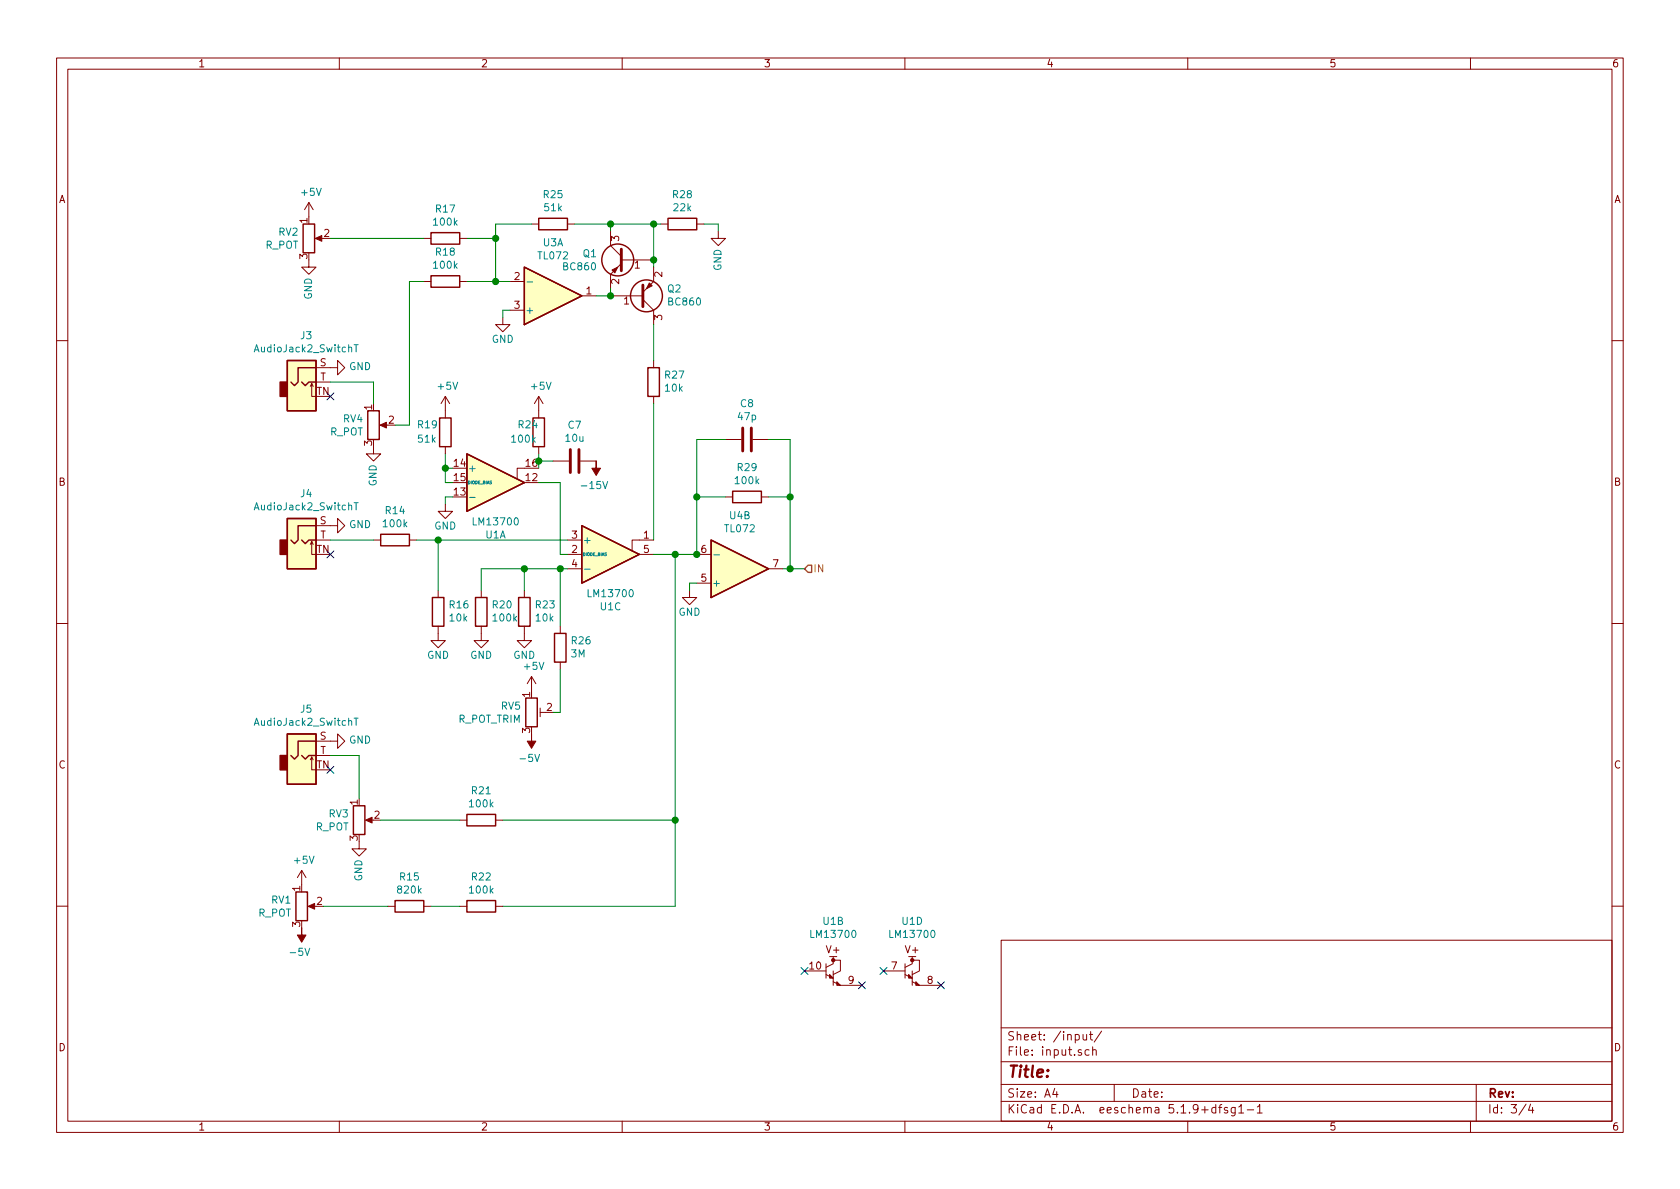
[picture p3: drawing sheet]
<svg xmlns="http://www.w3.org/2000/svg" width="297mm" height="210mm" viewBox="0 0 297 210" stroke-linecap="round" stroke-linejoin="round" font-family="sans-serif">
<g fill="none" stroke="#840000" stroke-width=".18">
<path d="M10 10.3h277v189.9h-277zM12 12.2h273v186.1h-273zM60 10.3v1.9M110 10.3v1.9M160 10.3v1.9M210 10.3v1.9M260 10.3v1.9M54.6 35.8l-.8 1.3M54.6 35.8v2.5M54.6 35.8l.8 1.3M94 39.6h1.2M100.3 39.6h1.3"/>
<path d="M116.8 39.6h1.3M123.2 39.6h1.3M54.6 46v1.2h-1.3l1.3 1.3 1.3-1.3h-1.3M56.1 42.2h1M74.9 42.2h1.3M74.9 49.8h1.3M81.3 42.2h1.2M81.3 49.8h1.2M88.9 56.1v1.3h-1.3l1.3 1.3 1.3-1.3h-1.3M90.2 49.8h2.5M90.2 54.9h2.5M102.9 52.3h2.5"/>
<path d="M107.9 52.3h5.8M107.9 40.9v2.5l2 1.9M109.9 46.6l-2 1.9v2.5M109.9 46h5.7M113.7 53l1.9 1.9v2.5M115.6 47.2v2.6l-1.9 1.9M127 40.9v1.3h-1.3l1.3 1.2 1.3-1.2h-1.3M10 60.2h2M54.9 68.3l.2-.5v2.3h.8M55.1 67.8l.3 .5M55.9 65h3.8v-1.3l1.3 1.3-1.3 1.3v-1.3M55.9 67.6h2.5"/>
<path d="M66 79v1.3h-1.2l1.2 1.2 1.3-1.2h-1.3M67.6 75.2h1M78.7 70.1l-.7 1.3M78.7 70.1v3.8M78.7 79v1.3M78.7 70.1l.8 1.3M95.2 70.1l-.7 1.3M95.2 70.1v3.8M95.2 79v1.3M95.2 70.1l.8 1.3M115.6 63.7v1.3M115.6 70.1v1.3"/>
<path d="M128.3 77.7h2.8M133.1 77.7h2.8M285 60.2h2M54.9 96.3l.2-.5v2.2h.8M55.1 95.8l.3 .5M55.9 93h3.8v-1.3l1.3 1.3-1.3 1.2v-1.2M55.9 95.5h2.5M66 95.5h1.3M72.4 95.5h1.3M78.7 89.1v1.3h-1.2l1.2 1.3 1.3-1.3h-1.3M92.7 82.8h-1.3v1.9M97.8 81.5h2.8"/>
<path d="M100.3 95.5h2.6M100.3 98h2.6M102.6 81.5h2.8M113 98h2.6M115.6 95.5h-3.8v1.9M123.2 98h2.5M128.3 87.9h1.2M134.6 87.9h1.3M10 110.3h2M77.5 110.7v2.6h-1.3l1.3 1.2 1.2-1.2h-1.2M77.5 104.4v1.3M85.1 110.7v2.6h-1.3l1.3 1.2 1.3-1.2h-1.3"/>
<path d="M85.1 104.4v1.3M92.7 110.7v2.6h-1.3l1.3 1.2 1.3-1.2h-1.3M92.7 104.4v1.3M94 119.6l-.8 1.3M94 119.6v2.6M94 119.6l.7 1.3M99.1 110.7v1.3M99.1 117.1v1.3M100.3 100.6h2.6M121.9 104.4v1.3h-1.3l1.3 1.2 1.3-1.2h-1.3M123.2 103.1h2.5M135.9 100.6h2.5"/>
<path d="M285 110.3h2M54.9 134.4l.2-.5v2.2h.8M55.1 133.9l.3 .5M55.9 131.1h3.8v-1.3l1.3 1.3-1.3 1.2v-1.2M55.9 133.6h2.5M95.5 125.2v1.5M95.5 126h1M53.3 153.9l-.7 1.3M53.3 153.9v2.6M53.3 153.9l.8 1.3M63.5 148.8v1.3h-1.3l1.3 1.3 1.3-1.3h-1.3M65 145h1"/>
<path d="M81.3 145h1.2M87.6 145h1.3M10 160.2h2M54.9 160.3h1M68.6 160.3h1.2M74.9 160.3h1.3M81.3 160.3h1.2M87.6 160.3h1.3M142.2 171.7h3.8M146 172.3l1.3 .7M146 170.4v2.6M147.3 169.2v1.2l-1.3 .7"/>
<path d="M147.3 169.8h1.3v1.9l-1.3 .6M147.3 173.6l1.3 .6h3.8M147.3 171.7v2.5M156.2 171.7h3.8M160 170.4v2.6M160 172.3l1.3 .7M161.3 169.2v1.2l-1.3 .7M161.3 169.8h1.3v1.9l-1.3 .6M161.3 173.6l1.3 .6h3.8M161.3 171.7v2.5M177 166.3h108v32h-108zM285 160.2h2"/>
<path d="M60 198.3v1.9M110 198.3v1.9M160 198.3v1.9M177 194.8h108M177 191.8h108M177 187.8h108M177 181.8h108M186.5 192.5l-.4 1h1M186.8 193v1M191.5 182.9l.1 .9 .3 .1 .2-.1M192.1 182.9v1M192.6 185.7l-.5-.1-.3 .3 .2 .6h.6"/>
<path d="M192.6 182.9h.6M192.8 182.4v1.3l.4 .2M193.2 185.7l.2-.1 .4 .1v.9M193.2 185.1v1.5M194.8 182.3l-1.3 2M197 191.8v3M210 198.3v1.9M215 195.9l-.5-.1-.3 .3 .1 .6 .2 .1 .5-.1M215 195.3v1.5M215.5 195.8h.5M216 195.3l-.3 .2v1.3M217 195.9l-.3-.1-.2 .2v.3l.5 .1v.3h-.5"/>
<path d="M218.4 195.8v1.2l-.3 .3h-.3M218.4 195.9l-.4-.1-.3 .3 .1 .6h.6M219 195.8l.5-.5v1.5M219 196.8h.9M220.5 196.3h1.2M222.3 195.8l.4-.5v1.5M222.3 196.8h.9M260 198.3v1.9M261 191.8v6.5M269.8 195.2l-1.2 2M270.6 195.2l-.3 1.1h.9M271 195.8v1"/>
</g>
<g fill="none" stroke="#840000" stroke-width=".25">
<path d="M53.6 39.6h2v5.1h-2zM95.2 38.6h5.1v2h-5.1zM118.1 38.6h5.1v2h-5.1zM76.2 41.1h5.1v2.1h-5.1zM76.2 48.8h5.1v2h-5.1zM92.7 47.2l10.2 5.1-10.2 5.1zM50.8 63.7h5.1v8.9h-5.1zM53.3 67.6l.7 .6 .6-.6h1.3M55.9 65h-3.2v2.6l-.6 .6-.7-.6M65 72.6h2.1v5.1h-2.1zM77.7 73.9h2.1v5.1h-2.1zM94.2 73.9h2.1v5.1h-2.1z"/>
<path d="M114.6 65h2v5.1h-2zM50.8 91.7h5.1v8.9h-5.1zM53.3 95.5l.7 .6 .6-.6h1.3M55.9 93h-3.2v2.5l-.6 .6-.7-.6M67.3 94.5h5.1v2h-5.1zM82.5 80.3l10.2 5-10.2 5.1zM102.9 93l10.1 5-10.1 5.1zM125.7 95.5l10.2 5.1-10.2 5.1zM129.5 86.9h5.1v2h-5.1zM76.5 105.7h2v5h-2zM84.1 105.7h2v5h-2zM91.7 105.7h2v5h-2z"/>
<path d="M98 112h2.1v5.1h-2.1zM50.8 129.8h5.1v8.9h-5.1zM53.3 133.6l.7 .6 .6-.6h1.3M55.9 131.1h-3.2v2.5l-.6 .6-.7-.6M93 123.4h2v5.1h-2zM52.3 157.7h2.1v5.1h-2.1zM62.5 142.5h2v5.1h-2zM69.8 159.3h5.1v2h-5.1zM82.5 144h5.1v2h-5.1zM82.5 159.3h5.1v2h-5.1z"/>
<circle cx="109.2" cy="46" r="2.82"/>
<circle cx="114.3" cy="52.3" r="2.82"/>
</g>
<g fill="#ffffc2" stroke="#ffffc2" stroke-width=".18">
<path d="M50.8 129.8h5.1v8.9h-5.1z"/>
<path d="M50.8 91.7h5.1v8.9h-5.1z"/>
<path d="M102.9 93l10.1 5-10.1 5.1z"/>
<path d="M92.7 47.2l10.2 5.1-10.2 5.1z"/>
<path d="M82.5 80.3l10.2 5-10.2 5.1z"/>
<path d="M125.7 95.5l10.2 5.1-10.2 5.1z"/>
<path d="M50.8 63.7h5.1v8.9h-5.1z"/>
</g>
<g fill="#840000" stroke="#840000" stroke-width=".25">
<path d="M49.5 133.6h1.3v2.5h-1.3z"/>
<path d="M49.5 95.5h1.3v2.5h-1.3z"/>
<path d="M49.5 67.6h1.3v2.5h-1.3z"/>
<circle cx="161.3" cy="169.8" r=".25"/>
<circle cx="147.3" cy="169.8" r=".25"/>
</g>
<path d="M93.2 49.9h1M62.6 61h.7M63 61v1.2M62.6 88.9h.7M63 88.9v1.3M83 88h1M126.2 98.1h1M103.4 100.7h.9M62.6 127h.7M63 127v1.3" fill="none" stroke="#008484" stroke-width=".18"/>
<path d="M109.9 44.1v3.8M113.7 50.4v3.8M100.8 79.5v4.1M102.4 79.5v4.1M131.3 75.7v4.1M132.8 75.7v4.1" fill="none" stroke="#840000" stroke-width=".51"/>
<g fill="#840000" stroke="#840000" stroke-width=".18">
<path d="M105.4 81.5v1.3h.8l-.8 1.3-.8-1.3h.8z"/>
<path d="M160.7 172.3l.6 .7h-.6z"/>
<path d="M161.9 173.6l.7 .6h-.7z"/>
<path d="M114.8 50l.5 .5-1 .5z"/>
<path d="M146.7 172.3l.6 .7h-.6z"/>
<path d="M148 173.6l.6 .6h-.6z"/>
<path d="M55.8 42.2l1.1-.5v1z"/>
<path d="M108.2 47.7l1-.5-.5 1.1z"/>
<path d="M67.2 75.2l1.1-.5v1z"/>
<path d="M94 129.8v1.3h.7l-.7 1.2-.8-1.2h.8z"/>
<path d="M54.5 160.3l1.1-.5v1z"/>
<path d="M64.6 145l1.2-.5v1z"/>
<path d="M53.3 164.1v1.2h.8l-.8 1.3-.7-1.3h.7z"/>
</g>
<g fill="none" stroke="#008400" stroke-width=".18">
<path d="M94 39.6h-6.4v10.2M101.6 39.6h15.2M107.9 39.6v1.3M115.6 39.6v7.6M124.5 39.6h2.5v1.3M58.4 42.2h16.5M74.9 49.8h-2.5v25.4h-2.6M82.5 49.8h7.7M82.5 42.2h5.1M90.2 54.9h-1.3v1.2M107.9 51v1.3h-2.5M115.6 57.4v6.3"/>
<path d="M58.4 67.6h7.6v3.8M115.6 71.4v24.1M128.3 77.7h-5.1v20.3h-7.6M135.9 77.7h3.8v22.9M58.4 95.5h7.6M73.7 95.5h26.6M77.5 95.5v8.9M78.7 80.3v5h1.3M78.7 82.8h1.3M80 87.9h-1.3v1.2M95.2 85.3h3.9v12.7h1.2M95.2 80.3v1.2h2.6"/>
<path d="M119.4 98v62.3h-30.5M123.2 87.9h5.1M135.9 87.9h3.8M92.7 100.6v3.8M99.1 100.6v10.1M99.1 118.4v7.6h-1.3M100.3 100.6h-15.2v3.8M123.2 103.1h-1.3v1.3M138.4 100.6h3.8M58.4 133.6h5.1v7.6M67.3 145h14M88.9 145h30.5"/>
<path d="M57.1 160.3h11.5M76.2 160.3h5.1"/>
</g>
<path d="M142.9 99.9h.6v1.3h-.6l-.7-.6z" fill="none" stroke="#848400" stroke-width=".25"/>
<g fill="#008400" stroke="#008400" stroke-width=".25">
<circle cx="95.3" cy="81.5" r=".51"/>
<circle cx="115.6" cy="39.6" r=".51"/>
<circle cx="123.2" cy="98" r=".51"/>
<circle cx="77.5" cy="95.5" r=".51"/>
<circle cx="123.2" cy="87.9" r=".51"/>
<circle cx="115.6" cy="46" r=".51"/>
<circle cx="139.7" cy="87.9" r=".51"/>
<circle cx="108" cy="39.6" r=".51"/>
<circle cx="87.6" cy="49.8" r=".51"/>
<circle cx="108" cy="52.3" r=".51"/>
<circle cx="92.7" cy="100.6" r=".51"/>
<circle cx="99.1" cy="100.6" r=".51"/>
<circle cx="119.4" cy="98" r=".51"/>
<circle cx="119.4" cy="145" r=".51"/>
<circle cx="87.6" cy="42.2" r=".51"/>
<circle cx="139.7" cy="100.6" r=".51"/>
<circle cx="78.7" cy="82.8" r=".51"/>
</g>
<g fill="none" stroke="#000084" stroke-width=".18">
<path d="M57.8 69.5l1.2 1.2M59 69.5l-1.2 1.2M57.8 97.4l1.2 1.2M59 97.4l-1.2 1.2M57.8 135.5l1.2 1.2M59 135.5l-1.2 1.2M141.6 171.1l1.2 1.2M142.8 171.1l-1.2 1.2M151.8 173.6l1.2 1.2M153 173.6l-1.2 1.2M155.6 171.1l1.2 1.2M156.8 171.1l-1.2 1.2"/>
<path d="M165.8 173.6l1.2 1.2M167 173.6l-1.2 1.2"/>
</g>
<text font-size="2.8" fill="#840000" x="178" y="190.5">Title:</text>
<g font-size="2.1" fill="#840000">
<text x="178" y="184">Sheet: /input/</text>
<text x="178" y="186.7">File: input.sch</text>
<text x="178" y="196.9">KiCad E.D.A. eeschema 5.1.9+dfsg1-1</text>
<text x="178" y="194.1">Size: A4</text>
<text x="200" y="194.1">Date:</text>
<text x="263" y="194.1">Rev:</text>
<text x="263" y="196.9">Id: 3/4</text>
</g>
<g font-size="1.8" fill="#840000">
<text x="35" y="11.9">1</text>
<text x="85" y="11.9">2</text>
<text x="135" y="11.9">3</text>
<text x="185" y="11.9">4</text>
<text x="235" y="11.9">5</text>
<text x="285" y="11.9">6</text>
<text x="10.4" y="35.9">A</text>
<text x="285.4" y="35.9">A</text>
<text x="54.4" y="39.5" transform="rotate(-90 54.4 39.5)">1</text>
<text x="57.3" y="41.9">2</text>
<text x="54.4" y="45.8" transform="rotate(-90 54.4 45.8)">3</text>
<text x="109.5" y="42.6" transform="rotate(-90 109.5 42.6)">3</text>
<text x="112.2" y="47.5">1</text>
<text x="91" y="49.5">2</text>
<text x="103.7" y="52.1">1</text>
<text x="109.5" y="50.3" transform="rotate(-90 109.5 50.3)">2</text>
<text x="110.3" y="53.8">1</text>
<text x="117.1" y="49" transform="rotate(-90 117.1 49)">2</text>
<text x="91" y="54.6">3</text>
<text x="117.1" y="56.6" transform="rotate(-90 117.1 56.6)">3</text>
<text x="56.6" y="64.8">S</text>
<text x="56" y="69.8">TN</text>
<text x="56.6" y="67.3">T</text>
<text x="65.8" y="72.5" transform="rotate(-90 65.8 72.5)">1</text>
<text x="68.7" y="74.9">2</text>
<text x="65.8" y="78.8" transform="rotate(-90 65.8 78.8)">3</text>
<text x="80.3" y="82.5">14</text>
<text x="10.4" y="85.9">B</text>
<text x="80.3" y="87.6">13</text>
<text x="80.3" y="85.1">15</text>
<text x="93" y="85.1">12</text>
<text x="285.4" y="85.9">B</text>
<text x="56.6" y="92.7">S</text>
<text x="56.6" y="95.2">T</text>
<text x="101.1" y="95.2">3</text>
<text x="113.8" y="95.2">1</text>
<text x="56" y="97.8">TN</text>
<text x="101.1" y="97.8">2</text>
<text x="101.1" y="100.3">4</text>
<text x="113.8" y="97.8">5</text>
<text x="124" y="97.8">6</text>
<text x="136.7" y="100.3">7</text>
<text x="124" y="102.9">5</text>
<text x="93.7" y="123.3" transform="rotate(-90 93.7 123.3)">1</text>
<text x="96.7" y="125.7">2</text>
<text x="56.6" y="130.8">S</text>
<text x="93.7" y="129.6" transform="rotate(-90 93.7 129.6)">3</text>
<text x="10.4" y="135.9">C</text>
<text x="56" y="135.9">TN</text>
<text x="56.6" y="133.3">T</text>
<text x="285.4" y="135.9">C</text>
<text x="63.2" y="142.3" transform="rotate(-90 63.2 142.3)">1</text>
<text x="63.2" y="148.7" transform="rotate(-90 63.2 148.7)">3</text>
<text x="66.2" y="144.8">2</text>
<text x="53.1" y="157.6" transform="rotate(-90 53.1 157.6)">1</text>
<text x="56" y="160">2</text>
<text x="53.1" y="163.9" transform="rotate(-90 53.1 163.9)">3</text>
<text x="143.2" y="171.4">10</text>
<text x="146.2" y="168.6">V+</text>
<text x="150" y="174">9</text>
<text x="157.6" y="171.4">7</text>
<text x="160.2" y="168.6">V+</text>
<text x="164" y="174">8</text>
<text x="10.4" y="185.9">D</text>
<text x="285.4" y="185.9">D</text>
<text x="35" y="199.9">1</text>
<text x="85" y="199.9">2</text>
<text x="135" y="199.9">3</text>
<text x="185" y="199.9">4</text>
<text x="235" y="199.9">5</text>
<text x="285" y="199.9">6</text>
</g>
<g font-size="1.8" fill="#008484">
<text x="53.4" y="34.6">+5V</text>
<text x="96.2" y="35">R25</text>
<text x="119" y="35">R28</text>
<text x="49.3" y="41.7">RV2</text>
<text x="76.8" y="39.9">100k</text>
<text x="77.1" y="37.6">R17</text>
<text x="96.3" y="37.4">51k</text>
<text x="119.2" y="37.4">22k</text>
<text x="46.9" y="44">R_POT</text>
<text x="76.8" y="47.5">100k</text>
<text x="77.1" y="45.2">R18</text>
<text x="95.2" y="45.9">TL072</text>
<text x="96" y="43.6">U3A</text>
<text x="99.7" y="47.8">BC860</text>
<text x="103.1" y="45.5">Q1</text>
<text x="127.6" y="47.9" transform="rotate(-90 127.6 47.9)">GND</text>
<text x="55.2" y="53" transform="rotate(-90 55.2 53)">GND</text>
<text x="118.1" y="51.7">Q2</text>
<text x="53.2" y="60">J3</text>
<text x="92.8" y="55.5">+</text>
<text x="118.3" y="54">BC860</text>
<text x="45.3" y="62.3">AudioJack2_SwitchT</text>
<text x="61.7" y="65.5">GND</text>
<text x="86.9" y="60.6">GND</text>
<text x="77.5" y="68.9">+5V</text>
<text x="94" y="68.9">+5V</text>
<text x="117.6" y="66.9">R27</text>
<text x="117.7" y="69.3">10k</text>
<text x="58.3" y="77">R_POT</text>
<text x="60.7" y="74.7">RV4</text>
<text x="73.9" y="75.7">R19</text>
<text x="91.7" y="75.7">R24</text>
<text x="100.5" y="75.8">C7</text>
<text x="130.6" y="74.3">47p</text>
<text x="131" y="72">C8</text>
<text x="74" y="78.3">51k</text>
<text x="82.7" y="83.4">+</text>
<text x="90.6" y="78.3">100k</text>
<text x="100.1" y="78.1">10u</text>
<text x="130.5" y="83.3">R29</text>
<text x="53.2" y="87.9">J4</text>
<text x="66.6" y="86" transform="rotate(-90 66.6 86)">GND</text>
<text x="103.2" y="86.5">-15V</text>
<text x="130.1" y="85.6">100k</text>
<text x="45.3" y="90.2">AudioJack2_SwitchT</text>
<text x="61.7" y="93.4">GND</text>
<text x="67.9" y="93.2">100k</text>
<text x="68.2" y="90.9">R14</text>
<text x="76.8" y="93.6">GND</text>
<text x="83.9" y="92.9">LM13700</text>
<text x="85.9" y="95.2">U1A</text>
<text x="128.3" y="94.1">TL072</text>
<text x="129.1" y="91.8">U4B</text>
<text x="103" y="96.1">+</text>
<text x="79.5" y="107.6">R16</text>
<text x="87.1" y="107.6">R20</text>
<text x="94.8" y="107.6">R23</text>
<text x="104.2" y="105.6">LM13700</text>
<text x="106.2" y="107.9">U1C</text>
<text x="125.9" y="103.8">+</text>
<text x="79.6" y="109.9">10k</text>
<text x="87.3" y="109.9">100k</text>
<text x="94.8" y="109.9">10k</text>
<text x="101.1" y="113.9">R26</text>
<text x="120" y="108.9">GND</text>
<text x="75.5" y="116.5">GND</text>
<text x="83.1" y="116.5">GND</text>
<text x="90.8" y="116.5">GND</text>
<text x="92.8" y="118.5">+5V</text>
<text x="101" y="116.3">3M</text>
<text x="88.6" y="125.5">RV5</text>
<text x="45.3" y="128.3">AudioJack2_SwitchT</text>
<text x="53.2" y="126">J5</text>
<text x="61.7" y="131.5">GND</text>
<text x="81" y="127.8">R_POT_TRIM</text>
<text x="92.2" y="134.7">-5V</text>
<text x="83.1" y="142.8">100k</text>
<text x="83.5" y="140.5">R21</text>
<text x="55.8" y="146.9">R_POT</text>
<text x="58.2" y="144.5">RV3</text>
<text x="52.1" y="152.7">+5V</text>
<text x="64.1" y="155.9" transform="rotate(-90 64.1 155.9)">GND</text>
<text x="70.8" y="155.7">R15</text>
<text x="83.5" y="155.7">R22</text>
<text x="48" y="159.8">RV1</text>
<text x="70.4" y="158">820k</text>
<text x="83.1" y="158">100k</text>
<text x="45.6" y="162.1">R_POT</text>
<text x="143.6" y="165.9">LM13700</text>
<text x="145.6" y="163.5">U1B</text>
<text x="157.6" y="165.9">LM13700</text>
<text x="159.5" y="163.5">U1D</text>
<text x="51.6" y="169">-5V</text>
</g>
<text font-size="1.8" fill="#008400" x="93" y="82.5">16</text>
<text font-size="1.8" fill="#848400" x="143.8" y="101.2">IN</text>
<g font-size=".7" fill="#008484">
<text x="82.7" y="85.6">DIODE_BIAS</text>
<text x="103" y="98.3">DIODE_BIAS</text>
</g>
</svg>
